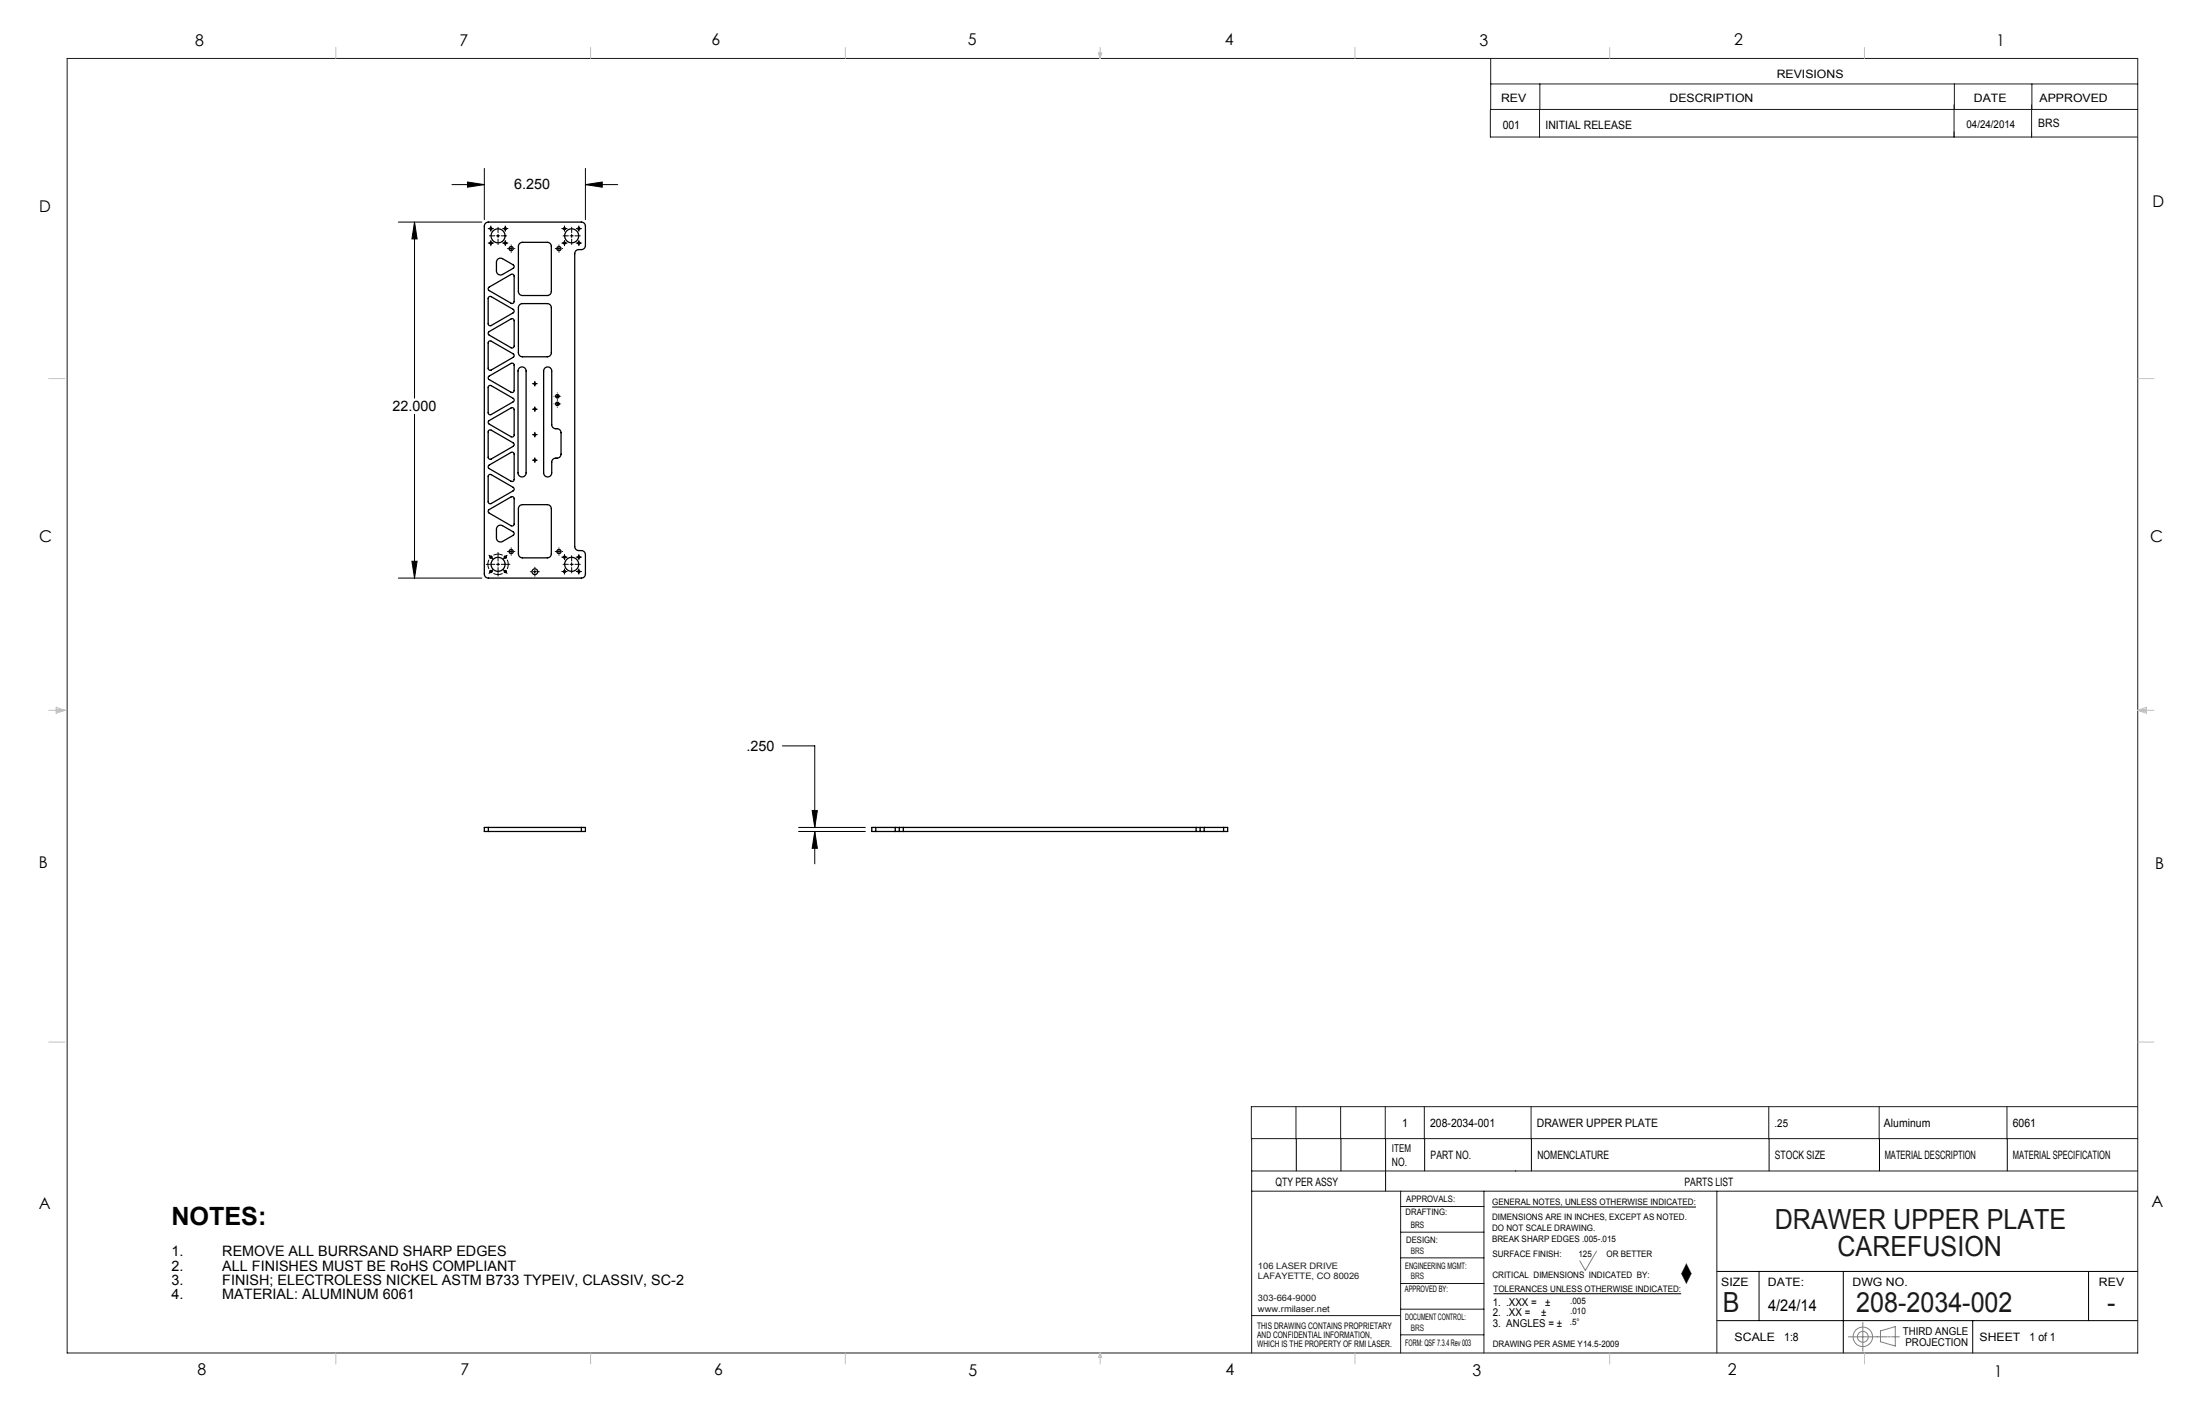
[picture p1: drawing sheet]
<svg xmlns="http://www.w3.org/2000/svg" width="432mm" height="279mm" viewBox="0 0 432 279" stroke-linecap="round" stroke-linejoin="round" font-family="sans-serif">
<g fill="none" stroke="#808080" stroke-width=".2">
<path d="M313.4 245.5l-2.2 3.8-1.1-1.9M331 248l.9 1.9-.9 1.9-1-1.9zM365.6 259.5v5.6M362.8 262.3h7.6M369.1 261.1l2.9-.8v3.8l-2.9-.8zM370.6 262.3h.4M371.2 262.3h1.6"/>
<circle cx="365.6" cy="262.3" r="1.91"/>
<circle cx="365.6" cy="262.3" r="1.06"/>
</g>
<g fill="none" stroke="#000" stroke-width=".2">
<path d="M88.7 36.2h6.4M91.8 35.7l3.3 .5-3.3 .5zM95.1 33v10.1M114.9 33v10.1M114.9 36.2h6.4M114.9 36.2l3.3-.5v1zM78.2 43.6h16.4M81.4 43.6v34.5M81.4 43.6l.5 3.3h-1zM95.8 44.9h1.1M95.8 47.7h1.1M96.1 46.3h1"/>
<path d="M96.3 44.3v1.1M96.3 47.2v1M97.4 46.3h.7M97.8 44.6v1M97.8 46v.6M97.8 46.9v1.1M98.4 46.3h1M98.6 44.9h1.1M98.6 47.7h1.1M99.2 44.3v1.1M99.2 47.2v1M99.6 48.8h.1"/>
<path d="M100 48.8h.6M100.3 48.1h.1M100.3 48.5v.6M100.3 49.4v.1M101 48.8h.1M109 48.8h.1M109.4 48.8h.6M109.7 48.1h.1M109.7 48.5v.6M109.7 49.4v.1M110.3 44.9h1M110.3 47.7h1"/>
<path d="M110.3 48.8h.1M110.5 46.3h1.1M110.8 44.3v1.1M110.8 47.2v1M111.9 46.3h.6M112.2 44.6v1M112.2 46v.6M112.2 46.9v1.1M112.8 46.3h1.1M113.1 44.9h1M113.1 47.7h1M113.6 44.3v1.1"/>
<path d="M113.6 47.2v1M104.5 75.3h1M105 74.8v1M105 79.8v1M108.7 79.3h.1M108.7 77.8h.1M109.1 79.3h.6M109.1 77.8h.6M109.4 77.1h.1M109.4 77.4v.7M109.4 78.4h.1M109.4 78.6h.1"/>
<path d="M109.4 78.9v.7M109.4 79.9h.1M110 79.3h.1M110 77.8h.1M81.4 81.3v32.1M104.5 90.3h1M104.5 85.3h1M104.5 80.3h1M105 84.8v1M105 89.8v1M78.2 113.4h16.4M80.9 110.1h1l-.5 3.3z"/>
<path d="M95.4 110.7h1.7M96 108.9l.7 .8M96.1 111.9l.5 .4M96.6 109.1l-.5 .5M96.7 111.8l-.7 .7M97.4 110.7h.7M97.8 108.4v1.7M97.8 110.4v.6M97.8 111.4v1.6M98.4 110.7h1.7M98.8 111.8l.7 .7M98.9 109.1l.5 .5"/>
<path d="M99.4 111.9l-.5 .4M99.5 108.9l-.7 .8M99.6 108.2h.1M100 108.2h.6M100.3 107.5v.1M100.3 107.9v.6M100.3 108.9h.1M101 108.2h.1M104.1 112.2h.2M104.7 112.2h.6M105 111.3v.2M105 111.9v.6"/>
<path d="M105 112.8v.3M105.6 112.2h.3M109 108.2h.1M109.4 108.2h.6M109.7 107.5v.1M109.7 107.9v.6M109.7 108.9h.1M110.3 112.1h1M110.3 109.3h1M110.3 108.2h.1M110.5 110.7h1.1M110.8 108.8v1"/>
<path d="M110.8 111.6v1.1M111.9 110.7h.6M112.2 109v1.1M112.2 110.4v.6M112.2 111.4v1M112.8 110.7h1.1M113.1 112.1h1M113.1 109.3h1M113.6 108.8v1M113.6 111.6v1.1M153.6 146.4h6.3v16M159.4 159h1l-.5 3.4z"/>
<path d="M156.7 162.4h13.1M156.7 163.1h13.1M159.9 163.1v6.4M159.9 163.1l.5 3.3h-1zM254.4 223.4v6.4M263.2 223.4v6.4M272 223.4v10.3M279.6 223.4v6.4M292.9 236.8h40M300.6 223.4v6.4M347.2 223.4v6.4M368.9 223.4v6.4"/>
<path d="M394 223.4v6.4M293.1 253.8h36.9M337 259.1h82.6M337 249.5h82.6M345.3 249.5v9.6M361.8 249.5v16M387.2 259.1v6.4M409.9 249.5v9.6"/>
</g>
<g fill="none" stroke="#191924" stroke-width=".2">
<path d="M13.2 11.5h406.4v254h-406.4zM292.6 11.5v10h127M292.6 16.5h127M302.2 16.5v5M383.6 16.5v5M398.8 16.5v5M292.5 21.6v5.3h127M302.2 21.6v5.3M383.5 20.5v6.4M398.7 20.5v6.4M254.4 217.1v6.4M263.1 217.1v6.4"/>
<path d="M271.9 217.1v6.4M279.6 217.1v6.4M300.5 217.1v6.4M347.2 217.1v6.4M368.8 217.1v6.4M393.9 217.1v6.4M419.5 217.1h-173.9v6.4M245.7 233.7h173.9M245.7 229.8h173.9M274.9 233.7v31.8M274.9 236.7h16.4M291.3 233.7v31.8"/>
<path d="M337 233.7v31.8M419.6 223.4h-173.9v42.1M245.7 258.1h29.2M274.9 256.9h16.4M274.9 241.8h16.4M274.9 246.8h16.4M274.9 251.8h16.4M274.9 261.9h16.4"/>
</g>
<g fill="none" stroke="#c0c0c0" stroke-width=".2">
<path d="M65.9 9.3v2.2M115.9 9.3v2.2M165.9 9.3v2.2M215.6 10.4h.6l-.3 1.1zM215.7 10.4l.2 1.1M215.9 9.3v2.2M216.1 10.4l-.2 1.1M265.9 9.3v2.2M315.9 9.3v2.2M365.9 9.3v2.2M9.6 74.3h3.1M419.6 74.3h3.2"/>
<path d="M9.6 139.4h3.1M11 139.1l1.7 .3M11 138.8l1.7 .6-1.7 .5zM12.7 139.4l-1.7 .2M419.6 139.4h3.2M419.6 139.4l1.7-.6v1.1zM419.6 139.4l1.7 .2M421.3 139.1l-1.7 .3M9.6 204.5h3.1M419.6 204.5h3.2M65.9 265.5v2.1M115.9 265.5v2.1"/>
<path d="M165.9 265.5v2.1M215.9 265.5v2.1M215.9 265.5l.3 .8h-.6zM265.9 265.5v2.1M315.9 265.5v2.1M365.9 265.5v2.1"/>
</g>
<path d="M331 248l.9 1.9-.9 1.9-1-1.9z" fill-rule="evenodd" fill="#000"/>
<path d="M96 109.8a2 2 0 0 0 0 1.8M96.9 112.5a2 2 0 0 0 1.8 0M98.7 108.9a2 2 0 0 0-1.8 0M99.5 111.6a2 2 0 0 0 0-1.8" fill="none" stroke="#000" stroke-width=".2" stroke-dasharray="15.2 1.3 1.3 1.3" stroke-linecap="butt"/>
<path d="M81.4 43.6l.5 3.3h-1zM80.9 110.1h1l-.5 3.3zM91.8 35.7l3.3 .5-3.3 .5zM114.9 36.2l3.3-.5v1zM159.4 159h1l-.5 3.4zM159.9 163.1l.5 3.3h-1z" fill="#000"/>
<g fill="none" stroke="#000" stroke-width=".25">
<path d="M95.3 43.8l.6-.2h18.2a.79 .79 0 0 1 .8 .8v3.8a.79 .79 0 0 1-.8 .8h-.5a.79 .79 0 0 0-.8 .8v57.4a.79 .79 0 0 0 .8 .8h.5a.79 .79 0 0 1 .8 .8v3.8a.79 .79 0 0 1-.8 .8h-18.2a.79 .79 0 0 1-.8-.8v-68.2zM95.9 56.4l4.4-2.6a.4 .4 0 0 1 .6 .4v5a.4 .4 0 0 1-.6 .3l-4.3-2.5-.2-.2zM95.9 58.3l.5-.1 4.3 2.5a.4 .4 0 0 1 0 .7l-4.3 2.5a.4 .4 0 0 1-.6-.4v-4.9zM97.7 50.9l.3-.2h.4l2.3 1.3a.4 .4 0 0 1 0 .7l-2.1 1.2a.79 .79 0 0 1-1.2-.7v-1.8zM102 47.8l.5-.3h4.9a.79 .79 0 0 1 .8 .8v8.9a.79 .79 0 0 1-.8 .8h-4.9a.79 .79 0 0 1-.8-.8v-8.9zM102 59.8l.5-.2h4.9a.79 .79 0 0 1 .8 .8v8.8a.79 .79 0 0 1-.8 .8h-4.9a.79 .79 0 0 1-.8-.8v-8.8zM95.9 73.9l4.4-2.6a.4 .4 0 0 1 .6 .3v5a.4 .4 0 0 1-.6 .4l-4.3-2.5-.2-.3zM95.9 75.7h.5l4.3 2.5a.4 .4 0 0 1 0 .6l-4.3 2.5a.4 .4 0 0 1-.6-.3v-5zM95.9 67l.5-.1 4.3 2.5a.4 .4 0 0 1 0 .7l-4.3 2.5a.4 .4 0 0 1-.6-.3v-5zM95.9 65.1l4.4-2.5a.4 .4 0 0 1 .6 .3v5a.4 .4 0 0 1-.6 .3l-4.3-2.5-.2-.2zM101.9 72.3a.79 .79 0 0 1 .8-.3 .79 .79 0 0 1 .6 .8v20a.79 .79 0 0 1-.8 .8 .79 .79 0 0 1-.8-.8v-20zM106.9 72.3a.79 .79 0 0 1 .9-.3 .79 .79 0 0 1 .5 .8v10.5a.92 .92 0 0 0 1.2 .8l.4 .3 .2 .4v4.3a.92 .92 0 0 1-1.2 .8l-.4 .2-.2 .4v2.3a.79 .79 0 0 1-.8 .8 .79 .79 0 0 1-.8-.8v-20z"/>
<path d="M95.9 84.5l.5-.1 4.3 2.5a.4 .4 0 0 1 0 .7l-4.3 2.5a.4 .4 0 0 1-.6-.4v-5zM95.9 82.6l4.4-2.6a.4 .4 0 0 1 .6 .4v5a.4 .4 0 0 1-.6 .3l-4.3-2.5-.2-.2zM95.9 91.3l4.4-2.5a.4 .4 0 0 1 .6 .3v5a.4 .4 0 0 1-.6 .3l-4.3-2.5-.2-.2zM95.9 93.2l.5-.1 4.3 2.5a.4 .4 0 0 1 0 .7l-4.3 2.5a.4 .4 0 0 1-.6-.3v-5zM102 99.3l.5-.3h4.9a.79 .79 0 0 1 .8 .8v8.9a.79 .79 0 0 1-.8 .8h-4.9a.79 .79 0 0 1-.8-.8v-8.9zM95.9 100l4.4-2.5a.4 .4 0 0 1 .6 .3v5a.4 .4 0 0 1-.6 .4l-4.3-2.5-.2-.3zM97.7 103.3l.3-.2h.4l2.3 1.3a.4 .4 0 0 1 0 .6l-2.1 1.2a.79 .79 0 0 1-1.2-.6v-1.8zM95.9 162.4h-.8v.7h.8M95.9 162.4v.7M95.9 163.1h18.2M95.9 162.4h18.2M114.1 162.4h.8v.7h-.8"/>
<path d="M114.1 162.4v.7M171.9 162.4h-.8v.7h.8M171.9 163.1h3.8M171.9 162.4h3.8M171.9 162.4v.7M175.7 162.4h.8M175.7 163.1h.8M175.7 162.4v.7M176.5 162.4h.8M176.5 163.1h.8M176.5 162.4v.7M177.3 163.1h57.5"/>
<path d="M177.3 162.4h57.5M177.3 162.4v.7M234.8 162.4h.8M234.8 163.1h.8M234.8 162.4v.7M235.6 162.4h.7M235.6 163.1h.7M235.6 162.4v.7M236.3 163.1h3.9M236.3 162.4h3.9M236.3 162.4v.7M240.2 162.4h.8v.7h-.8"/>
<path d="M240.2 162.4v.7"/>
<circle cx="96.3" cy="47.7" r=".21"/>
<circle cx="96.3" cy="44.9" r=".21"/>
<circle cx="97.8" cy="46.3" r="1.37"/>
<circle cx="99.2" cy="47.7" r=".21"/>
<circle cx="99.2" cy="44.9" r=".21"/>
<circle cx="100.3" cy="48.8" r=".41"/>
<circle cx="109.7" cy="48.8" r=".41"/>
<circle cx="110.8" cy="47.7" r=".21"/>
<circle cx="110.8" cy="44.9" r=".21"/>
<circle cx="112.2" cy="46.3" r="1.38"/>
<circle cx="113.6" cy="47.7" r=".21"/>
<circle cx="113.6" cy="44.9" r=".21"/>
<circle cx="105" cy="75.3" r=".16"/>
<circle cx="109.4" cy="77.8" r=".34"/>
<circle cx="109.4" cy="79.3" r=".34"/>
<circle cx="105" cy="80.3" r=".16"/>
<circle cx="105" cy="85.3" r=".16"/>
<circle cx="105" cy="90.3" r=".16"/>
<circle cx="96.3" cy="112.1" r=".21"/>
<circle cx="96.3" cy="109.3" r=".21"/>
<circle cx="97.8" cy="110.7" r="1.37"/>
<circle cx="99.2" cy="112.1" r=".21"/>
<circle cx="99.2" cy="109.3" r=".21"/>
<circle cx="100.3" cy="108.2" r=".41"/>
<circle cx="105" cy="112.2" r=".56"/>
<circle cx="109.7" cy="108.2" r=".41"/>
<circle cx="110.8" cy="112.1" r=".21"/>
<circle cx="110.8" cy="109.3" r=".21"/>
<circle cx="112.2" cy="110.7" r="1.38"/>
<circle cx="113.6" cy="112.1" r=".21"/>
<circle cx="113.6" cy="109.3" r=".21"/>
</g>
<g font-size="5.4" fill="#191924">
<text x="348.3" y="241.2">DRAWER UPPER PLATE</text>
<text x="360.7" y="246.5">CAREFUSION</text>
<text x="338.1" y="257.4">B</text>
<text x="364.3" y="257.4">208-2034-002</text>
<text x="413.6" y="257.4">-</text>
</g>
<text font-size="4.9" x="33.6" y="240.4">NOTES:</text>
<g font-size="3.2">
<text x="38.3" y="9">8</text>
<text x="90.2" y="9.1">7</text>
<text x="139.7" y="8.9">6</text>
<text x="190" y="8.9">5</text>
<text x="240.4" y="8.9">4</text>
<text x="290.4" y="9.1">3</text>
<text x="340.4" y="8.9">2</text>
<text x="391.9" y="9.1">1</text>
<text x="7.7" y="41.7">D</text>
<text x="422.5" y="40.7">D</text>
<text x="7.7" y="106.4">C</text>
<text x="422" y="106.4">C</text>
<text x="7.7" y="170.3">B</text>
<text x="423" y="170.6">B</text>
<text x="7.6" y="237.3">A</text>
<text x="422.3" y="236.8">A</text>
<text x="347" y="257.2">4/24/14</text>
<text x="38.8" y="269.9">8</text>
<text x="90.4" y="269.8">7</text>
<text x="140.2" y="269.8">6</text>
<text x="190.1" y="269.9">5</text>
<text x="240.5" y="269.8">4</text>
<text x="289" y="269.9">3</text>
<text x="339.1" y="269.9">2</text>
<text x="391.4" y="270.2">1</text>
</g>
<g font-size="2.8">
<text x="100.9" y="37.2">6.250</text>
<text x="77" y="80.6">22.000</text>
<text x="146.5" y="147.3">.250</text>
<text x="33.6" y="246.5">1.</text>
<text x="33.6" y="249.3">2.</text>
<text x="43.6" y="246.5">REMOVE ALL BURRSAND SHARP EDGES</text>
<text x="43.6" y="249.3">ALL FINISHES MUST BE RoHS COMPLIANT</text>
<text x="33.6" y="252.1">3.</text>
<text x="33.6" y="254.9">4.</text>
<text x="43.6" y="252.1">FINISH; ELECTROLESS NICKEL ASTM B733 TYPEIV, CLASSIV, SC-2</text>
<text x="43.6" y="254.9">MATERIAL: ALUMINUM 6061</text>
</g>
<g font-size="2.3">
<text x="348.7" y="15.3">REVISIONS</text>
<text x="294.6" y="19.9">REV</text>
<text x="327.7" y="19.9">DESCRIPTION</text>
<text x="387.4" y="19.9">DATE</text>
<text x="400.3" y="19.9">APPROVED</text>
<text x="294.9" y="25.2">001</text>
<text x="303.3" y="25.2">INITIAL RELEASE</text>
<text x="400" y="25">BRS</text>
<text x="275.2" y="221.1">1</text>
<text x="280.7" y="221.1">208-2034-001</text>
<text x="301.6" y="221.1">DRAWER UPPER PLATE</text>
<text x="369.8" y="221.1">Aluminum</text>
<text x="395" y="221.1">6061</text>
<text x="280.8" y="227.4">PART NO.</text>
<text x="301.8" y="227.4">NOMENCLATURE</text>
<text x="348.3" y="227.4">STOCK SIZE</text>
<text x="369.9" y="227.4">MATERIAL DESCRIPTION</text>
<text x="395.1" y="227.4">MATERIAL SPECIFICATION</text>
<text x="250.4" y="232.6">QTY PER ASSY</text>
<text x="273.2" y="228.7">NO.</text>
<text x="330.6" y="232.6">PARTS LIST</text>
<text x="337.8" y="252.3">SIZE</text>
<text x="347" y="252.3">DATE:</text>
<text x="363.6" y="252.3">DWG NO.</text>
<text x="412" y="252.3">REV</text>
<text x="340.5" y="263.1">SCALE</text>
<text x="350.2" y="263.1">1:8</text>
<text x="388.5" y="263.1">SHEET</text>
<text x="398.4" y="263.1">1 of 1</text>
</g>
<g font-size="2.1">
<text x="386" y="25.1">04/24/2014</text>
<text x="348.3" y="221.1">.25</text>
<text x="273.2" y="226.1">ITEM</text>
<text x="293" y="256.2">1. .XXX =</text>
<text x="303.2" y="256.2">±</text>
<text x="293" y="258.3">2. .XX =</text>
<text x="293" y="260.4">3. ANGLES = ±</text>
<text x="302.5" y="258.3">±</text>
<text x="373.5" y="261.9">THIRD ANGLE</text>
<text x="374" y="264">PROJECTION</text>
</g>
<g font-size="1.8">
<text x="246.7" y="260.8">THIS DRAWING CONTAINS PROPRIETARY</text>
<text x="246.7" y="262.5">AND CONFIDENTIAL INFORMATION,</text>
<text x="246.7" y="264.3">WHICH IS THE PROPERTY OF RMI LASER.</text>
<text x="275.8" y="264.1">FORM: QSF 7.3.4 Rev 003</text>
</g>
<g font-size="1.7">
<text x="275.9" y="238.5">DRAFTING:</text>
<text x="276" y="235.9">APPROVALS:</text>
<text x="292.9" y="236.4">GENERAL NOTES, UNLESS OTHERWISE INDICATED:</text>
<text x="292.9" y="239.4">DIMENSIONS ARE IN INCHES, EXCEPT AS NOTED.</text>
<text x="276" y="243.9">DESIGN:</text>
<text x="276.9" y="241">BRS</text>
<text x="292.9" y="241.5">DO NOT SCALE DRAWING.</text>
<text x="292.9" y="243.6">BREAK SHARP EDGES .005-.015</text>
<text x="275.8" y="249">ENGINEERING MGMT:</text>
<text x="292.9" y="246.6">SURFACE FINISH:</text>
<text x="292.9" y="250.8">CRITICAL DIMENSIONS INDICATED BY:</text>
<text x="309.8" y="246.6">125</text>
<text x="315.3" y="246.6">OR BETTER</text>
<text x="275.7" y="253.4">APPROVED BY:</text>
<text x="293.1" y="253.5">TOLERANCES UNLESS OTHERWISE INDICATED:</text>
<text x="308.2" y="255.8">.005</text>
<text x="308.2" y="257.9">.010</text>
<text x="275.8" y="259">DOCUMENT CONTROL:</text>
<text x="308.1" y="260">.5°</text>
<text x="293" y="264.3">DRAWING PER ASME Y14.5-2009</text>
</g>
<g font-size="1.7" fill="#191924">
<text x="276.9" y="246">BRS</text>
<text x="246.9" y="248.9">106 LASER DRIVE</text>
<text x="246.9" y="251">LAFAYETTE, CO 80026</text>
<text x="276.9" y="251">BRS</text>
<text x="246.9" y="255.2">303-664-9000</text>
<text x="246.9" y="257.3">www.rmilaser.net</text>
<text x="276.9" y="261.1">BRS</text>
</g>
</svg>
